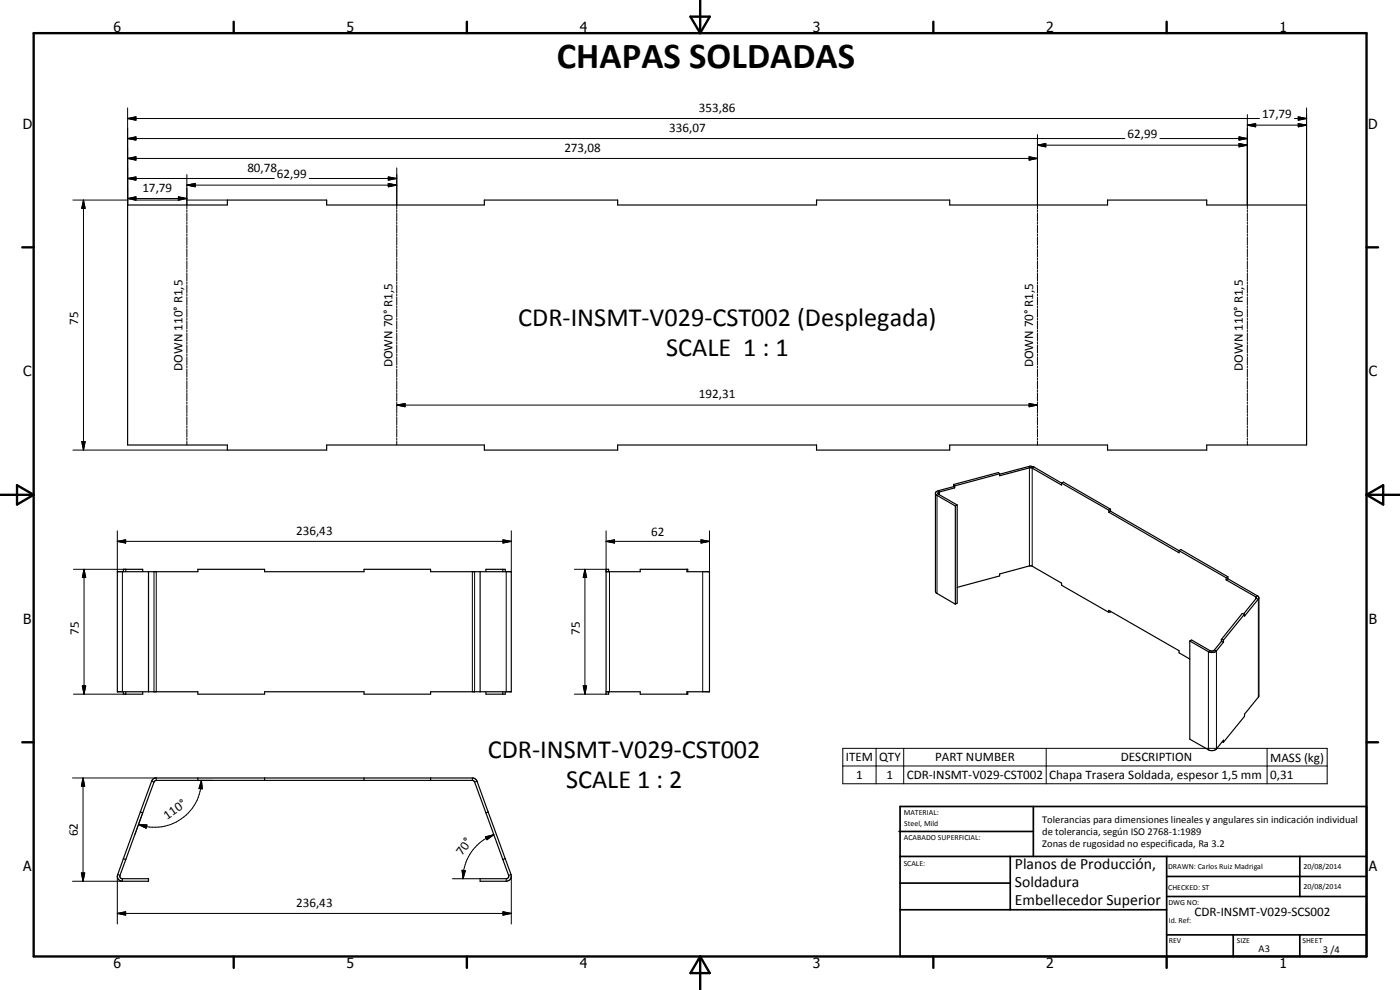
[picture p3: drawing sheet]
<svg xmlns="http://www.w3.org/2000/svg" width="420mm" height="297mm" viewBox="0 0 420 297" stroke-linecap="round" stroke-linejoin="round" font-family="sans-serif">
<g fill="none" stroke="#000" stroke-width=".35">
<path d="M38.3 61.5h29.9v-1.5h29.8v1.5h47.4v-1.5h40v1.5h59.7v-1.5h39.9v1.5h47.4v-1.5h29.8v1.5h29.9v72h-29.9v1.5h-29.8v-1.5h-47.4v1.5h-39.9v-1.5h-59.7v1.5h-40v-1.5h-47.4v1.5h-29.8v-1.5h-29.9zM280.7 148l.3 .5 5.7 3.3M286.2 145.4l.3 .4M286.2 145.4v.6M286.2 146l.3 .4M286.2 146l-4.6 1.2-.9 .7v29.6l.3 .4 5.7 3.4M286.5 145.8v.6M286.5 146.4l-4.6 1.2-.4 .3v.2l5.8 3.4M286.7 151.8v29.5M287.3 151.5v29.5l-.6 .3M287.3 151.5l-.6 .3M300 142.2l-13.5 3.6"/>
<path d="M300 142.2l-.3-.4-13.5 3.6M300 142.2v.5l9.4-2.4 9.2 5.2v-.6M300 142.3l9.4-2.4 .9 .2 8.3 4.8M318.6 144.9l.5-.2 14.2 8.1M318.6 144.9l14.2 8.2M332.8 153.7l21.1 12.2v-.7M332.8 153.1v.6M333.3 153.4l20.6 11.8M333.3 152.8v.6M333.3 152.8l-.5 .3M333.3 153.4l-.5 .3M35.2 171.5h24.2v-.7h20v.7h29.9v-.7h19.9v.7h24.2v36.1h-24.2v.7h-19.9v-.7h-29.9v.7h-20v-.7h-24.2z"/>
<path d="M37 171.5v-.7h5.8v.7M37.7 170.8v.7M44.6 171.5v36.1M144.1 171.5v36.1M145.8 171.5v-.7h5.8v.7M150.9 170.8v.7M181.9 171.5h10.2v-.7h14.3v.7M182.7 171.5v-.7h-.8v37.5h.8v-.7M206.2 170.8v.7h6.7v36.1h-6.7v.7M287.3 176.2l12.7-3.4v-.6l8.9-2.4h.8l8.9 5.2v.6l14.2 8.1M353.9 165.2l.5-.3 14.1 8.2M353.9 165.2l14.1 8.2"/>
<path d="M368 174l9 5.2v.4l-3.8 4.6M368 173.4v.6M368.5 173.7l9.3 5.5v.4l-4.3 5.3v-.6M368.5 173.1v.6M368.5 173.1l-.5 .3M368.5 173.7l-.5 .3M377.8 179.4v29.4l-4.3 5.5v.6l-6.3 7.8M332.8 183.7v-.6l21.1 12.1v.7l3.2 1.8M333.3 183.4l-.5 .3M357.1 192.3l.5-.3 5.6 3.2 .6 .2 .6-.3 2.2-2.7M357.1 192.3l5.6 3.2a2.28 2.28 0 0 0 2.4-.2l2.1-2.6M357.1 192.3v29.5l5.6 3.2a2.08 2.08 0 0 0 2.4-.3l2.1-2.6v.6"/>
<path d="M366.6 191.9l.6 .1M366.6 191.9v.5M366.6 192.4l.6 .3M367.2 192v.7M373.5 184.3l-.7-.2-6.2 7.8M373.5 184.3l-6.3 7.7M37 207.6v.7h5.8v-.7M37.7 207.6v.7M145.8 207.6v.7h5.8v-.7M150.9 207.6v.7M181.9 207.6h10.2v.7h14.3v-.7M59.4 233.4v.7"/>
<path d="M79.4 233.4v.7M109.3 233.4v.7M129.2 233.4v.7M366.8 222.6l.4 .1M37 257.6l.7 .3M42.1 243.6l.7 .3M42.1 243.6l-5.1 14M42.1 243.6l3.4-9.2 .4-.6 .7-.4h95.4l.9 .5 .3 .5 3.3 9.2M42.8 243.9l-6.8 19.2 .5 .6h8.1v.7h-7.9a1.49 1.49 0 0 1-1.4-2l1.7-4.8M42.8 243.9l3.4-9.2 .7-.6h94.9l.6 .6 3.4 9.2M145.8 243.9l5.1 14M146.5 243.6l6.9 18.8a1.54 1.54 0 0 1-1.5 2h-7.8v-.7l8.2-.1 .4-.5-.1-.5-1.7-4.7"/>
<path d="M146.5 243.6l-.7 .3M151.6 257.6l-.7 .3"/>
</g>
<g fill="none" stroke="#000" stroke-width=".3">
<path d="M38.3 35.6l2.5-.5v1zM38.3 32.4v29.1M38.3 35.6h339.7M374.3 37.5l2.5-.4v1zM374.3 34.4v28.3M374.3 37.5h17.8M388.5 35.6h3.6M389.6 35.1l2.5 .5-2.5 .5zM389.6 37.1l2.5 .4-2.5 .6zM392.1 32.4v29.1M38.3 59.6l2.5-.5v1zM38.3 53.6l2.5-.5v1z"/>
<path d="M38.3 47.5l2.5-.5v1zM38.3 41.6l2.5-.5v.9zM38.3 59.6h17.8M38.3 53.6h44M38.3 47.5h273.1M38.3 41.6h299.3M53.5 59.1l2.6 .5-2.6 .5zM56.1 55.5l2.5-.5v1zM56.1 52.4v10.3M56.1 55.5h63M92.8 53.6h26.3M116.5 53.1l2.6 .5-2.6 .5z"/>
<path d="M116.5 55l2.6 .5-2.6 .5zM119.1 50.4v12.3M308.9 47l2.5 .5-2.5 .5zM311.4 43.6l2.4-.5v1zM311.4 40.4v22.3M311.4 43.6h62.9M348.1 41.6h26.2M371.8 41.1l2.5 .5-2.5 .4zM371.8 43.1l2.5 .5-2.5 .5zM21.9 60h16.5M25 60l.6 2.5h-1.1zM25 60v75"/>
<path d="M40.7 60h13M56 60h12.2M56.1 63v.6M56.1 63.9v2.4M56.1 66.6v.6M56.1 67.5v2.4M56.1 70.2v.6M56.1 71.1v2.4M56.1 73.8v.6M56.1 74.7v2.4M56.1 77.4v.6M56.1 78.3v2.4"/>
<path d="M119.1 63v.6M119.1 63.9v2.4M119.1 66.6v.6M119.1 67.5v2.4M119.1 70.2v.6M119.1 71.1v2.4M119.1 73.8v.6M119.1 74.7v2.4M119.1 77.4v.6M119.1 78.3v2.4M311.4 63v.6M311.4 63.9v2.4"/>
<path d="M311.4 66.6v.6M311.4 67.5v2.4M311.4 70.2v.6M311.4 71.1v2.4M311.4 73.8v.6M311.4 74.7v2.4M311.4 77.4v.6M311.4 78.3v2.4M374.3 63v.6M374.3 63.9v2.4M374.3 66.6v.6M374.3 67.5v2.4"/>
<path d="M374.3 70.2v.6M374.3 71.1v2.4M374.3 73.8v.6M374.3 74.7v2.4M374.3 77.4v.6M374.3 78.3v2.4M56.1 81v.6M56.1 81.9v2.4M56.1 84.6v.6M56.1 85.5v2.4M56.1 88.2v.6M56.1 89.2v2.3"/>
<path d="M56.1 91.8v.7M56.1 92.7v2.4M56.1 95.4v.6M56.1 96.3v2.4M56.1 99v.6M56.1 99.9v2.4M119.1 81v.6M119.1 81.9v2.4M119.1 84.6v.6M119.1 85.5v2.4M119.1 88.2v.6M119.1 89.2v2.3"/>
<path d="M119.1 91.8v.7M119.1 92.7v2.4M119.1 95.4v.6M119.1 96.3v2.4M119.1 99v.6M119.1 99.9v2.4M311.4 81v.6M311.4 81.9v2.4M311.4 84.6v.6M311.4 85.5v2.4M311.4 88.2v.6M311.4 89.2v2.3"/>
<path d="M311.4 91.8v.7M311.4 92.7v2.4M311.4 95.4v.6M311.4 96.3v2.4M311.4 99v.6M311.4 99.9v2.4M374.3 81v.6M374.3 81.9v2.4M374.3 84.6v.6M374.3 85.5v2.4M374.3 88.2v.6M374.3 89.2v2.3"/>
<path d="M374.3 91.8v.7M374.3 92.7v2.4M374.3 95.4v.6M374.3 96.3v2.4M374.3 99v.6M374.3 99.9v2.4M56.1 102.6v.7M56.1 103.5v2.4M56.1 106.2v.6M56.1 107.1v2.4M56.1 109.9v.5M56.1 110.7v2.4"/>
<path d="M56.1 113.4v.6M56.1 114.3v2.4M56.1 117v.6M56.1 117.9v2.4M119.1 102.6v.7M119.1 103.5v2.4M119.1 106.2v.6M119.1 107.1v2.4M119.1 109.9v.5M119.1 110.7v2.4M119.1 113.4v.6M119.1 114.3v2.4"/>
<path d="M119.1 117v.6M119.1 117.9v2.4M311.4 102.6v.7M311.4 103.5v2.4M311.4 106.2v.6M311.4 107.1v2.4M311.4 109.9v.5M311.4 110.7v2.4M311.4 113.4v.6M311.4 114.3v2.4M311.4 117v.6M311.4 117.9v2.4"/>
<path d="M374.3 102.6v.7M374.3 103.5v2.4M374.3 106.2v.6M374.3 107.1v2.4M374.3 109.9v.5M374.3 110.7v2.4M374.3 113.4v.6M374.3 114.3v2.4M374.3 117v.6M374.3 117.9v2.4M21.9 135h46.3M24.5 132.5h1.1l-.6 2.5z"/>
<path d="M56.1 120.6v.6M56.1 121.5v2.5M56.1 124.2v.6M56.1 125.1v2.4M56.1 127.8v.6M56.1 128.7v2.4M56.1 131.4v.6M56.1 132.3v1.2M119.1 121.5l2.5-.4v.9zM119.1 120.6v.6M119.1 121.5v2.5M119.1 124.2v.6"/>
<path d="M119.1 125.1v2.4M119.1 127.8v.6M119.1 128.7v2.4M119.1 131.4v.6M119.1 132.3v1.2M119.1 121.5h192.3M308.6 140l.3 .4v29.4M308.9 121.1l2.5 .4-2.5 .5zM311.4 120.6v.6M311.4 121.5v2.5M311.4 124.2v.6M311.4 125.1v2.4"/>
<path d="M311.4 127.8v.6M311.4 128.7v2.4M311.4 131.4v.6M311.4 132.3v1.2M374.3 120.6v.6M374.3 121.5v2.5M374.3 124.2v.6M374.3 125.1v2.4M374.3 127.8v.6M374.3 128.7v2.4M374.3 131.4v.6M374.3 132.3v1.2"/>
<path d="M35.2 159.3v12.2M153.4 159.3v12.2M181.9 159.3v12.2M212.9 159.3v12.2M281.6 147.2l.3 .4v.9M281.7 148.3l-.5 .3v29.5M310.3 140.1l-.5 .4v29.4M22 170.8h15.7M25.2 170.8l.5 2.5h-1zM25.2 170.8v37.5M35.2 162.4l2.5-.4v.9zM35.2 162.4h118.2"/>
<path d="M36.7 171.5v36.1M46.2 171.5v36.1M46.9 171.5v36.1M141.8 171.5v36.1M142.4 171.5v36.1M150.9 162l2.5 .4-2.5 .5zM151.9 171.5v36.1M172.4 170.8h9.5M175.5 170.8l.6 2.5h-1.1zM175.5 170.8v37.5M181.9 162.4l2.5-.4v.9zM181.9 162.4h31"/>
<path d="M182.9 171.5v36.1M210.4 162l2.5 .4-2.5 .5zM210.9 171.5v36.1M377 179.6l.6 .1v29.5M377.3 178.8l-.5 .3v.6M363.2 195.2l-.5 .3v29.5M364.4 195.1l.7 .2v29.4M22 208.3h15.7M24.7 205.8h1l-.5 2.5zM172.4 208.3h9.5M175 205.8h1.1l-.6 2.5zM21.7 233.4h25.2v.7"/>
<path d="M24.9 233.4l.5 2.5h-1zM24.9 233.4v31M45.5 234.4l.7 .3M59.4 234.1h4.2M60.4 234.1l.3 2.6-1-.1zM60.4 234.1a14.1 14.1 0 0 1-18.8 13.3M141.8 233.4v.7M143.2 234.4l-.8 .3M252.9 224.5h145.4v10.7h-145.4zM252.9 229.8h145.4M262.9 224.5v10.7M271.2 224.5v10.7"/>
<path d="M314 224.5v10.7M380.3 224.5v10.7M41.6 247.4l2.5 .1-.3 1zM42.8 243.9l-2.3 6.5M145.7 251.1l2.5-.7-2.1 1.6zM148.2 250.4a14.2 14.2 0 0 0-8.3 8.3 13.8 13.8 0 0 0-.9 5M24.4 261.9h1l-.5 2.5zM35.2 274.1l2.5-.5v1zM35.2 262.9v14.3M35.2 274.1h118.2M35.3 262.4l.7 .2M36.7 263.7v.7h-15"/>
<path d="M135.8 263.7h8.3M138.7 261.1l.9 .1-.6 2.5zM150.9 273.6l2.5 .5-2.5 .5zM151.9 263.7v.7M153.4 262.4l-.8 .2M153.4 262.9v14.3"/>
</g>
<circle cx="333.3" cy="183.4" r=".18" fill="#000"/>
<g fill="none" stroke="#000" stroke-width=".71">
<path d="M10.1 9.9h400v277.1h-400zM70.1 6.5v3.4M140.1 6.5v3.4M207.2 5h5.8l-2.9 4.9zM210.1 0v9.9M280.1 6.5v3.4M350.1 6.5v3.4M6.7 74.2h3.4M410.1 74.2h3.5M.1 148.5h10M5.1 145.6l5 2.9-5 2.9zM410.1 148.5h10"/>
<path d="M410.1 148.5l5-2.9v5.8zM6.7 222.7h3.4M410.1 222.7h3.5M70.1 287v3.4M140.1 287v3.4M210.1 287v10M210.1 287l2.9 5h-5.8zM280.1 287v3.4M350.1 287v3.4"/>
</g>
<g fill="none" stroke="#000" stroke-width=".51">
<path d="M269.8 249.5h40.3M270.1 242h140v45h-140zM270.1 257h140M303.2 257v16M310.1 242v15M350.1 257v30M390.1 257v12M270.1 265h33.1M270.1 273h80M350.1 269h60M350.1 263h60M350.1 280.5h60"/>
<path d="M370.1 280.5v6.5M390.1 280.5v6.5"/>
</g>
<g fill="#000">
<path d="M38.3 35.6l2.5-.5v1zM374.3 37.5l2.5-.4v1zM389.6 35.1l2.5 .5-2.5 .5zM389.6 37.1l2.5 .4-2.5 .6zM38.3 59.6l2.5-.5v1zM38.3 53.6l2.5-.5v1zM38.3 47.5l2.5-.5v1zM38.3 41.6l2.5-.5v.9zM56.1 55.5l2.5-.5v1zM116.5 53.1l2.6 .5-2.6 .5zM116.5 55l2.6 .5-2.6 .5zM308.9 47l2.5 .5-2.5 .5z"/>
<path d="M311.4 43.6l2.4-.5v1zM371.8 41.1l2.5 .5-2.5 .4zM371.8 43.1l2.5 .5-2.5 .5zM25 60l.6 2.5h-1.1zM53.5 59.1l2.6 .5-2.6 .5zM24.5 132.5h1.1l-.6 2.5zM119.1 121.5l2.5-.4v.9zM308.9 121.1l2.5 .4-2.5 .5zM25.2 170.8l.5 2.5h-1zM35.2 162.4l2.5-.4v.9zM150.9 162l2.5 .4-2.5 .5zM175.5 170.8l.6 2.5h-1.1z"/>
<path d="M181.9 162.4l2.5-.4v.9zM210.4 162l2.5 .4-2.5 .5zM24.7 205.8h1l-.5 2.5zM175 205.8h1.1l-.6 2.5zM24.9 233.4l.5 2.5h-1zM60.4 234.1l.3 2.6-1-.1zM41.6 247.4l2.5 .1-.3 1zM145.7 251.1l2.5-.7-2.1 1.6zM24.4 261.9h1l-.5 2.5zM35.2 274.1l2.5-.5v1zM138.7 261.1l.9 .1-.6 2.5zM150.9 273.6l2.5 .5-2.5 .5z"/>
</g>
<text font-size="11" x="167.1" y="20.3">CHAPAS SOLDADAS</text>
<g font-size="7.9">
<text x="155.5" y="97.9">CDR-INSMT-V029-CST002 (Desplegada)</text>
<text x="200" y="106.9">SCALE 1 : 1</text>
<text x="146.4" y="227.4">CDR-INSMT-V029-CST002</text>
<text x="169.9" y="236.3">SCALE 1 : 2</text>
</g>
<g font-size="4.7">
<text x="304.6" y="260.8">Planos de Producción,</text>
<text x="304.6" y="266.2">Soldadura</text>
<text x="304.6" y="271.6">Embellecedor Superior</text>
</g>
<g font-size="4.2">
<text x="34" y="9.6">6</text>
<text x="104" y="9.6">5</text>
<text x="174" y="9.6">4</text>
<text x="244" y="9.6">3</text>
<text x="314" y="9.6">2</text>
<text x="384" y="9.6">1</text>
<text x="6.8" y="38.7">D</text>
<text x="410.6" y="38.7">D</text>
<text x="7" y="112.9">C</text>
<text x="410.8" y="112.9">C</text>
<text x="7" y="187.1">B</text>
<text x="410.8" y="187.1">B</text>
<text x="7" y="261.4">A</text>
<text x="410.8" y="261.4">A</text>
<text x="34" y="290.4">6</text>
<text x="104" y="290.4">5</text>
<text x="174" y="290.4">4</text>
<text x="244" y="290.4">3</text>
<text x="314" y="290.4">2</text>
<text x="384" y="290.4">1</text>
</g>
<g font-size="3.9">
<text x="209.7" y="33.5">353,86</text>
<text x="378.8" y="35.5">17,79</text>
<text x="200.9" y="39.5">336,07</text>
<text x="338.4" y="41.5">62,99</text>
<text x="169.4" y="45.5">273,08</text>
<text x="74.2" y="51.5">80,78</text>
<text x="83.1" y="53.5">62,99</text>
<text x="42.7" y="57.5">17,79</text>
<text x="23.5" y="97.6" transform="rotate(-90 23.5 97.6)">75</text>
<text x="54.8" y="111.2" transform="rotate(-90 54.8 111.2)">DOWN 110° R1,5</text>
<text x="117.8" y="110.2" transform="rotate(-90 117.8 110.2)">DOWN 70° R1,5</text>
<text x="310" y="110.2" transform="rotate(-90 310 110.2)">DOWN 70° R1,5</text>
<text x="373" y="111.2" transform="rotate(-90 373 111.2)">DOWN 110° R1,5</text>
<text x="209.7" y="119.5">192,31</text>
<text x="88.9" y="160.4">236,43</text>
<text x="195.4" y="160.9">62</text>
<text x="23.7" y="190.5" transform="rotate(-90 23.7 190.5)">75</text>
<text x="174" y="190.5" transform="rotate(-90 174 190.5)">75</text>
<text x="253.8" y="228.5">ITEM</text>
<text x="256.9" y="233.8">1</text>
<text x="263.9" y="228.5">QTY</text>
<text x="266.1" y="233.8">1</text>
<text x="272.1" y="233.8">CDR-INSMT-V029-CST002</text>
<text x="280.7" y="228.5">PART NUMBER</text>
<text x="314.9" y="233.8">Chapa Trasera Soldada, espesor 1,5 mm</text>
<text x="336.4" y="228.5">DESCRIPTION</text>
<text x="381.2" y="228.6">MASS (kg)</text>
<text x="381.2" y="233.8">0,31</text>
<text x="50.2" y="245.9" transform="rotate(-35 50.2 245.9)">110°</text>
<text x="23.4" y="250.9" transform="rotate(-90 23.4 250.9)">62</text>
<text x="138.7" y="256.9" transform="rotate(-55 138.7 256.9)">70°</text>
<text x="88.9" y="272">236,43</text>
<text x="358.5" y="275">CDR-INSMT-V029-SCS002</text>
</g>
<g font-size="3.1">
<text x="312.7" y="246.8">Tolerancias para dimensiones lineales y angulares sin indicación individual</text>
<text x="312.7" y="250.4">de tolerancia, según ISO 2768-1:1989</text>
<text x="312.7" y="254">Zonas de rugosidad no especificada, Ra 3.2</text>
<text x="377.7" y="285.6">A3</text>
<text x="397" y="285.9">3 /4</text>
</g>
<g font-size="2.4">
<text x="271.2" y="244.4">MATERIAL:</text>
<text x="271.3" y="252">ACABADO SUPERFICIAL:</text>
<text x="271.4" y="247.9">Steel, Mild</text>
<text x="271.2" y="259.7">SCALE:</text>
<text x="350.6" y="260.8">DRAWN: Carlos Ruiz Madrigal</text>
<text x="391.2" y="260.6">20/08/2014</text>
<text x="350.6" y="267">CHECKED: ST</text>
<text x="391.2" y="266.7">20/08/2014</text>
<text x="350.6" y="271.4">DWG NO:</text>
<text x="350.8" y="276.9">Id. Ref:</text>
<text x="350.8" y="282.8">REV</text>
<text x="371.2" y="282.9">SIZE</text>
<text x="390.9" y="282.9">SHEET</text>
</g>
</svg>
